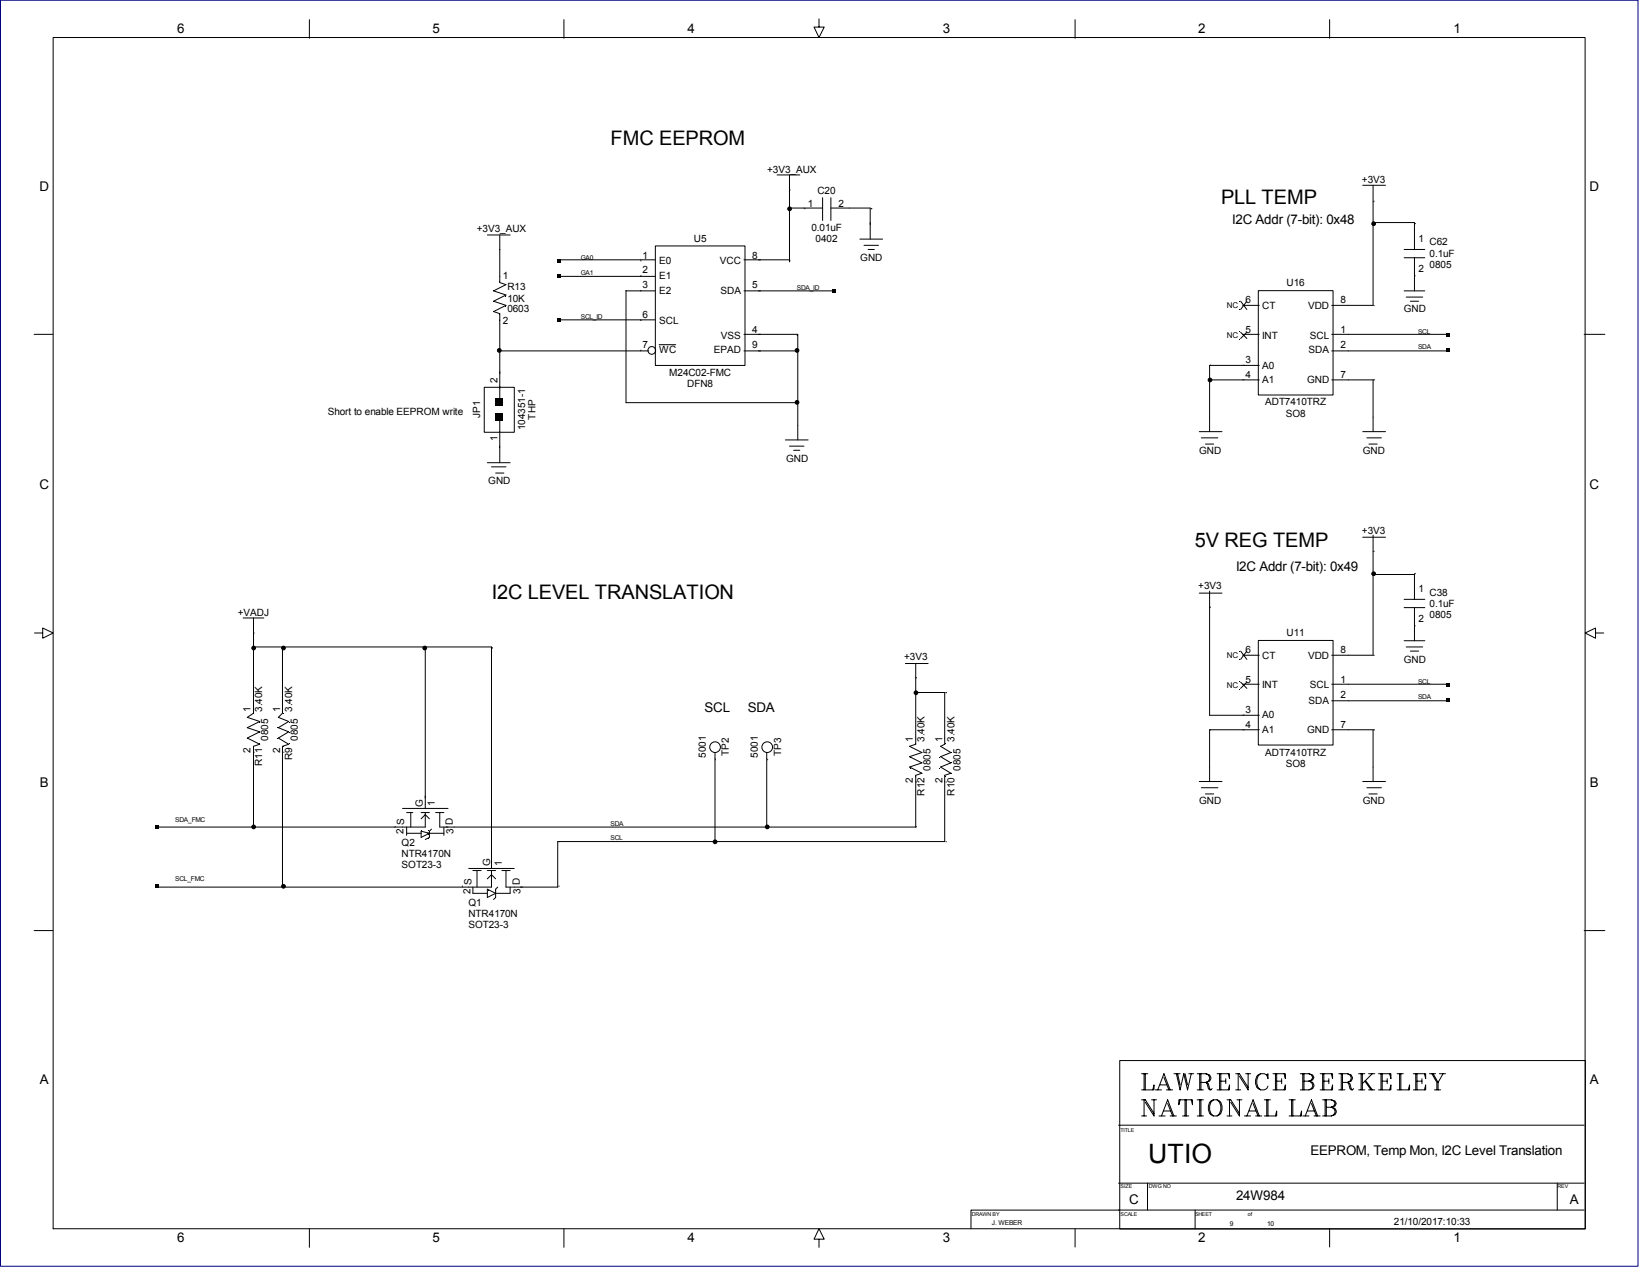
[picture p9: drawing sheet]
<svg xmlns="http://www.w3.org/2000/svg" width="279mm" height="216mm" viewBox="0 0 279 216" stroke-linecap="round" stroke-linejoin="round" font-family="sans-serif">
<path d="M.1 0h279.1v215.8h-279.1z" fill="none" stroke="#000080" stroke-width=".17"/>
<g fill="none" stroke="#000" stroke-width=".17">
<path d="M9.1 6.4h261.1v203h-261.1zM52.7 3.4v3.1M96.1 3.4v3.1M139.6 3.2v1.4h.9l-.9 1.8-.8-1.8h.8M183.3 3.4v3.1M226.7 3.4v3.1M132.5 29.8h3.8M134.6 29.8v14.8M134.6 35.5h5.6M140.2 33.7v3.9M141.6 35.5h6.7v5.2M141.6 33.7v3.9"/>
<path d="M232.3 31.6h3.9M234.1 31.6v20.4h-7.1M234.1 37.9h7v4.6M5.8 57h3.2M83.1 40h3.9M85.2 59.8h25.4M85.2 40v8.2l1.1 .3-2.2 1.1 2.2 .7-2.2 1 2.2 .7-2.2 1.1 1.1 .3v14.5M95.1 44.3h16.6M95.1 54.5h16.6M95.1 47.1h16.6M111.7 49.6h-5v19h29.3M111.7 41.9h15.3v20.4h-15.3z"/>
<path d="M112.4 58.7h2.8M126.8 57h9.2v18M126.8 59.8h9.2M126.8 49.6h15.2M126.8 44.3h7.8M146.6 40.7h3.9M147.3 41.8h2.5M148 42.5h1M211.5 51.3l1 1.4M211.5 56.6l1 1.1M211.8 57h2.9M211.8 52h2.9"/>
<path d="M212.5 51.3l-1 1.4M212.5 56.6l-1 1.1M214.5 49.5h12.7v17.8h-12.7zM227 57h19.8M227 59.8h19.8M239.4 49.6h3.5M239.4 42.5h3.5M239.4 43.9h3.5M239.7 50.6h2.8M240.4 51.3h1.4M241.1 43.9v5.7M270.1 57h3.5"/>
<path d="M82.5 66h5.2v7.7h-5.2zM83.1 78.8h3.9M83.8 79.6h2.5M85.2 71.8v7M133.9 75h3.9M134.6 76h2.5M135.3 76.7h1M204.4 73.6h3.9M204.8 74.6h2.8M205.5 75.7h1.4M206.2 64.7h8.5M214.7 62.3h-8.5v11.3"/>
<path d="M227 64.7h7.1v8.9M232.3 73.6h3.9M233 74.6h2.5M233.4 75.7h1.4M84.5 80.6h1.4M232.3 91.5h3.9M234.1 91.2v20.5h-7.1M234.1 97.9h7v4.2M5.9 107.9h1.4v-.9l1.8 .9-1.8 .9v-.9M41.5 105.3h3.5M43.2 110.2h40.6v37.8M43.2 105.3v16.2l-1 .7 2.1 .7-2.1 1.1 2.1 .7-2.1 1.1 2.1 1-1.1 .4v13.7"/>
<path d="M48.2 110.2v11.3l-.8 .7 1.8 .7-1.8 1.1 1.8 .7-1.8 1.1 1.8 1-1 .4v24M72.5 110.2v27.6M154.3 113.1h3.9M156.1 113.1v13.7l-1.1 .4 2.2 1-2.2 .7 2.2 1.1-2.2 .7 2.2 1.1-1.1 .3v8.8h-81.1v-2.4M156.1 118h4.9v8.8l-.7 .4 1.8 1-1.8 .7 1.8 1.1-1.8 .7 1.8 1.1-1.1 .3v11.3h-65.9v7.8h-8.8v-2.9M204.4 101.1h3.9M206.2 100.7v21.2h8.5M211.5 110.9l1 1.5M211.5 116.2l1 1.1M211.8 111.7h2.9M211.8 116.6h2.9M212.5 110.9l-1 1.5"/>
<path d="M212.5 116.2l-1 1.1M214.5 109.1h12.7v17.9h-12.7zM227 116.6h19.8M227 119.4h19.8M239.4 109.2h3.5M239.4 103.5h3.5M239.4 102.1h3.5M239.7 110.2h2.8M240.4 110.9h1.4M241.1 103.5v5.7M272 107.9v-.9l-1.8 .9 1.8 .9v-.9h1.4M68.6 137.8h7.8"/>
<path d="M69.3 138.5h1.1M70 138.5v2.4M71.8 138.5h1.4M71.8 139.5l.7-.7 .7 .7M72.5 138.5v2.4h-45.9M74.3 138.5h1.4M121.9 128.2v15.2M130.7 128.2v12.7M204.4 133.2h3.9M204.8 134.2h2.8M205.5 135.3h1.4M214.7 124.4h-8.5v8.8"/>
<path d="M227 124.4h7.1v8.8M232.3 133.2h3.9M233 134.2h2.5M233.4 135.3h1.4M5.8 158.6h3.2M69.3 142h2.5M69.3 140.9v1.4M71.8 141.6l1.4 .4-1.4 .7zM72.8 142h2.9M73.6 141.3l-.4 .3v1.1l-.7 .4M75.7 140.9v1.4M79.9 148h7.8"/>
<path d="M80.6 151.2v1h2.5M80.6 148.3h1.4M81.3 148.3v2.9M83.1 151.5l1.4 .7-1.4 .7zM83.1 148.3h1.4M83.1 149.8l.7-.8 .7 .8M83.8 148.3v2.9h-57.2M84.8 151.2l-.3 .3v1.4l-.4 .4M85.5 148.3h1.5M87 151.2v1h-2.5M270.1 158.6h3.5M190.7 191.7h79.4"/>
<path d="M190.9 180.7h79.4v28.7h-79.4zM194.6 185.7h2.1v-.8l-.2 .8M194.6 183h1.1M194.6 190.2h.9M194.6 187.4h.6l1.5 2.3M195 183v2.7M195 187.4v2.8M195.2 183v2.7M196.3 187.4h.8M196.7 187.4v2.8l-1.5-2.4M196.9 185.7h1.1M197.4 185.7l1-2.7 1.1 2.7"/>
<path d="M197.6 190.2h1M197.8 184.9h1M198 190.2l1.1-2.8 1 2.8M198.4 183.6l.9 2.1M198.4 189.3h1.1M198.8 185.7h1.1M199.1 188l.8 2.2M199.5 190.2h1M200.1 183h1.1M200.5 183l.7 2.7 .6-2.7 .6 2.7 .7-2.7M200.7 183l.5 1.9M201.2 187.4l-.2 .9v-.9h2.3v.9l-.2-.9"/>
<path d="M201.6 190.2h1M202 183l.4 1.9M202 187.4v2.8M202.2 187.4v2.8M202.6 183h.9M204.1 183h1.5l.6 .2 .2 .4-.2 .6-.6 .2h-.9M204.1 185.7h1M204.1 190.2h1M204.1 187.4h1M204.5 183v2.7M204.5 187.4v2.8M204.7 183v2.7"/>
<path d="M204.7 187.4v2.8M205.6 184.4l.4 .3 .2 .8 .2 .2M205.6 184.4l.2 .3 .2 .8 .2 .2h.2l.2-.2M205.6 183l.4 .2 .2 .4-.2 .6-.4 .2M206.4 187.6a1.25 1.25 0 0 1 1.5 0 1.25 1.25 0 0 1 .4 1.5 1.17 1.17 0 0 1-1.1 1.1 1.17 1.17 0 0 1-1.2-1.1v-.6l.2-.7zM206.8 187.4a1.76 1.76 0 0 0 0 2.8M207.5 185.7h2.1v-.8l-.2 .8M207.5 183h2.1v.8l-.2-.8M207.5 187.4a1.76 1.76 0 0 1 0 2.8M207.9 183v2.7M208.1 184.2h.9M208.1 183v2.7"/>
<path d="M209 183.8v.9M209.2 190.2h.8M209.2 187.4h.6l1.5 2.3M209.6 187.4v2.8M210.7 183h.6l1.5 2.3M210.7 185.7h.8M210.9 187.4h.8M211.1 183v2.7M211.3 187.4v2.8l-1.5-2.4M212.1 190.2h1.1M212.3 183h.9M212.6 190.2l1-2.8 1.1 2.8"/>
<path d="M212.8 183v2.7l-1.5-2.3M213 189.3h1M213.6 188l.9 2.2M214 190.2h1.1M214.9 183a1.76 1.76 0 0 0 0 2.7M215.5 190.2h2.1v-.9l-.2 .9M215.5 187.4h1.1M215.9 183.2l.3-.2v.8l-.3-.6a1.25 1.25 0 0 0-1.5 0 1.25 1.25 0 0 0-.4 1.5 1.17 1.17 0 0 0 .7 1 1.17 1.17 0 0 0 1.2-.2l.3-.4M215.9 187.4v2.8M216.2 187.4v2.8M217 185.7h2.1v-.8l-.2 .8M217 183h2.1v.8l-.2-.8"/>
<path d="M217.4 183v2.7M217.6 184.2h.9M217.6 183v2.7M218.5 183.8v.9M219.8 190.2h2.1v-.9l-.2 .9M219.8 187.4h1M220.2 187.4v2.8M220.4 187.4v2.8M221.7 183h1.4l.7 .2 .2 .4-.2 .4-.7 .2M222.1 183v2.7M222.1 190.2h1M222.3 184.2h.8l.7 .2 .2 .7-.2 .4-.7 .2h-1.4"/>
<path d="M222.3 183v2.7M222.5 190.2l1.1-2.8 1 2.8M222.9 189.3h1.1M223.1 184.2l.5 .2 .2 .5-.2 .6-.5 .2M223.1 183l.5 .2 .2 .4-.2 .4-.5 .2M223.6 188l.8 2.2M224 190.2h1M225 185.7h2.2v-.8l-.3 .8M225 183h2.2v.8l-.3-.8M225.5 187.4h1.4l.7 .2 .2 .4-.2 .5-.7 .2M225.5 183v2.7M225.7 184.2h.8"/>
<path d="M225.7 183v2.7M225.9 187.4v2.8M226.1 188.7h.8l.7 .2 .2 .6-.2 .4-.7 .3h-1.4M226.1 187.4v2.8M226.5 183.8v.9M226.9 188.7l.5 .2 .2 .4-.2 .6-.5 .3M226.9 187.4l.5 .2 .2 .4-.2 .5-.5 .2M228.2 183h1.5l.6 .2 .2 .4-.2 .6-.6 .2h-.8M228.2 185.7h1.1M228.6 183v2.7M228.9 183v2.7M229.7 184.4l.4 .3 .2 .8 .2 .2"/>
<path d="M229.7 184.4l.2 .3 .2 .8 .2 .2h.2l.3-.2M229.7 183l.4 .2 .2 .4-.2 .6-.4 .2M231.6 183h1.1M231.6 185.7h1.1M232 183v2.7M232.2 183v2.7M232.7 184.2l1 1.5M232.9 184.2l1 1.5M233.3 183h1.1M233.3 185.7h1.1M233.9 183l-1.7 1.7M235 185.7h2.1v-.8l-.2 .8"/>
<path d="M235 183h2.1v.8l-.2-.8M235.4 183v2.7M235.6 184.2h.9M235.6 183v2.7M236.5 183.8v.9M238.2 185.7h2.1v-.8l-.2 .8M238.2 183h1M238.6 183v2.7M238.8 183v2.7M240.9 185.7h2.1v-.8l-.2 .8M240.9 183h2.1v.8l-.2-.8M241.3 183v2.7"/>
<path d="M241.6 184.2h.8M241.6 183v2.7M242.4 183.8v.9M243.7 183h1M244.1 183l.8 1.4v1.3M244.3 183l.9 1.4M244.5 185.7h1.1M245.4 183h1M246 183l-.8 1.4v1.3M52.7 209.4v3.1M96.1 209.4v3.1M139.6 211.2h.9l-.9-1.8-.8 1.8h.8v1.4"/>
<path d="M183.3 209.4v3.1M190.7 201.6h79.4M190.7 206.2h79.4M190.9 206.2h-25.4v3.2M195.6 201.6v4.6M203.7 206.2v3.2M226.7 209.4v3.1M265.5 201.6v4.6"/>
<circle cx="134.6" cy="35.6" r=".32"/>
<circle cx="234.2" cy="38.1" r=".32"/>
<circle cx="85.1" cy="59.7" r=".32"/>
<circle cx="111.1" cy="59.7" r=".66"/>
<circle cx="135.9" cy="59.7" r=".32"/>
<circle cx="135.9" cy="68.6" r=".32"/>
<circle cx="206.3" cy="64.7" r=".32"/>
<circle cx="234.2" cy="97.8" r=".32"/>
<circle cx="43.2" cy="110.4" r=".32"/>
<circle cx="48.3" cy="110.4" r=".32"/>
<circle cx="72.4" cy="110.4" r=".32"/>
<circle cx="156.1" cy="118" r=".32"/>
<circle cx="121.9" cy="127.3" r=".91"/>
<circle cx="130.8" cy="127.3" r=".91"/>
<circle cx="43.2" cy="140.9" r=".32"/>
<circle cx="48.3" cy="151" r=".32"/>
<circle cx="121.9" cy="143.4" r=".32"/>
<circle cx="130.8" cy="140.9" r=".32"/>
</g>
<path d="M94.9 54.3h.7v.6h-.7zM94.9 46.7h.7v.6h-.7zM94.9 44.1h.7v.7h-.7zM141.9 49.2h.6v.7h-.6zM246.5 59.4h.7v.6h-.7zM246.5 56.8h.7v.7h-.7zM84.5 70.4h1.3v1.4h-1.3zM84.5 67.9h1.3v1.3h-1.3zM246.5 119h.7v.7h-.7zM246.5 116.5h.7v.6h-.7zM26.4 140.5h.7v.7h-.7zM26.4 150.7h.7v.7h-.7z" fill="#000"/>
<g fill="#000">
<circle cx="134.6" cy="35.6" r=".33"/>
<circle cx="234.2" cy="38.1" r=".33"/>
<circle cx="85.1" cy="59.7" r=".33"/>
<circle cx="135.9" cy="59.7" r=".33"/>
<circle cx="135.9" cy="68.6" r=".33"/>
<circle cx="206.3" cy="64.7" r=".33"/>
<circle cx="234.2" cy="97.8" r=".33"/>
<circle cx="43.2" cy="110.4" r=".33"/>
<circle cx="48.3" cy="110.4" r=".33"/>
<circle cx="72.4" cy="110.4" r=".33"/>
<circle cx="156.1" cy="118" r=".33"/>
<circle cx="43.2" cy="140.9" r=".33"/>
<circle cx="48.3" cy="151" r=".33"/>
<circle cx="121.9" cy="143.4" r=".33"/>
<circle cx="130.8" cy="140.9" r=".33"/>
</g>
<text font-size="4.5" x="195.7" y="198.2">UTIO</text>
<g font-size="3.4">
<text x="104.1" y="24.7">FMC EEPROM</text>
<text x="208.2" y="34.8">PLL TEMP</text>
<text x="203.7" y="93.2">5V REG TEMP</text>
<text x="83.8" y="102.1">I2C LEVEL TRANSLATION</text>
</g>
<g font-size="2.3">
<text x="30.2" y="5.6">6</text>
<text x="73.7" y="5.6">5</text>
<text x="117.2" y="5.6">4</text>
<text x="160.7" y="5.6">3</text>
<text x="204.3" y="5.6">2</text>
<text x="247.8" y="5.6">1</text>
<text x="6.7" y="32.5">D</text>
<text x="270.9" y="32.5">D</text>
<text x="210.1" y="38.2">I2C Addr (7-bit): 0x48</text>
<text x="6.7" y="83.3">C</text>
<text x="270.9" y="83.3">C</text>
<text x="210.7" y="97.2">I2C Addr (7-bit): 0x49</text>
<text x="120.1" y="121.3">SCL</text>
<text x="127.5" y="121.3">SDA</text>
<text x="6.8" y="134">B</text>
<text x="271" y="134">B</text>
<text x="6.8" y="184.8">A</text>
<text x="271" y="184.8">A</text>
<text x="223.4" y="196.8">EEPROM, Temp Mon, I2C Level Translation</text>
<text x="192.5" y="205.2">C</text>
<text x="210.7" y="204.4">24W984</text>
<text x="267.6" y="205.2">A</text>
<text x="30.2" y="211.7">6</text>
<text x="73.7" y="211.7">5</text>
<text x="117.2" y="211.7">4</text>
<text x="160.7" y="211.7">3</text>
<text x="204.3" y="211.7">2</text>
<text x="247.8" y="211.7">1</text>
</g>
<g font-size="1.7">
<text x="130.8" y="29.4">+3V3_AUX</text>
<text x="137.7" y="35.2">1</text>
<text x="139.3" y="33">C20</text>
<text x="142.9" y="35.2">2</text>
<text x="232.2" y="31.3">+3V3</text>
<text x="81.3" y="39.6">+3V3_AUX</text>
<text x="118.3" y="41.2">U5</text>
<text x="138.3" y="39.3">0.01uF</text>
<text x="139" y="41.3">0402</text>
<text x="241.8" y="41.2">1</text>
<text x="243.7" y="41.8">C62</text>
<text x="85.7" y="47.6">1</text>
<text x="109.5" y="46.6">2</text>
<text x="109.5" y="44.1">1</text>
<text x="112.4" y="45">E0</text>
<text x="112.4" y="47.6">E1</text>
<text x="122.7" y="45">VCC</text>
<text x="128.2" y="44.1">8</text>
<text x="146.7" y="44.4">GND</text>
<text x="241.8" y="46.3">2</text>
<text x="243.7" y="43.8">0.1uF</text>
<text x="243.7" y="45.7">0805</text>
<text x="86.5" y="49.5">R13</text>
<text x="86.5" y="51.4">10K</text>
<text x="86.5" y="53.2">0603</text>
<text x="109.5" y="49.1">3</text>
<text x="112.4" y="50.1">E2</text>
<text x="122.8" y="50.1">SDA</text>
<text x="128.2" y="49.1">5</text>
<text x="212.3" y="51.7">6</text>
<text x="215.2" y="52.6">CT</text>
<text x="219.3" y="48.8">U16</text>
<text x="223" y="52.6">VDD</text>
<text x="228.5" y="51.7">8</text>
<text x="239.3" y="53.2">GND</text>
<text x="85.7" y="55.1">2</text>
<text x="109.5" y="59.3">7</text>
<text x="109.5" y="54.2">6</text>
<text x="112.4" y="55.1">SCL</text>
<text x="122.9" y="57.7">VSS</text>
<text x="128.2" y="56.8">4</text>
<text x="128.2" y="59.3">9</text>
<text x="212.3" y="56.8">5</text>
<text x="215.2" y="57.7">INT</text>
<text x="223.3" y="57.7">SCL</text>
<text x="228.5" y="59.3">2</text>
<text x="228.5" y="56.8">1</text>
<text x="84.8" y="65.3" transform="rotate(-90 84.8 65.3)">2</text>
<text x="112.4" y="60.2">WC</text>
<text x="114.1" y="64">M24C02-FMC</text>
<text x="117.1" y="65.9">DFN8</text>
<text x="121.7" y="60.2">EPAD</text>
<text x="212.3" y="61.8">3</text>
<text x="212.3" y="64.3">4</text>
<text x="215.2" y="62.8">A0</text>
<text x="215.2" y="65.3">A1</text>
<text x="222.8" y="65.3">GND</text>
<text x="223.1" y="60.2">SDA</text>
<text x="228.5" y="64.3">7</text>
<text x="55.9" y="70.7">Short to enable EEPROM write</text>
<text x="81.9" y="71.2" transform="rotate(-90 81.9 71.2)">JP1</text>
<text x="91.3" y="71.5" transform="rotate(-90 91.3 71.5)">THP</text>
<text x="215.7" y="69.1">ADT7410TRZ</text>
<text x="219.2" y="71">SO8</text>
<text x="84.8" y="75.2" transform="rotate(-90 84.8 75.2)">1</text>
<text x="89.5" y="73.3" transform="rotate(-90 89.5 73.3)">104351-1</text>
<text x="204.4" y="77.4">GND</text>
<text x="232.3" y="77.4">GND</text>
<text x="83.2" y="82.5">GND</text>
<text x="134" y="78.6">GND</text>
<text x="232.2" y="91">+3V3</text>
<text x="204.3" y="100.4">+3V3</text>
<text x="241.8" y="100.9">1</text>
<text x="243.7" y="101.5">C38</text>
<text x="40.6" y="104.9">+VADJ</text>
<text x="241.8" y="106">2</text>
<text x="243.7" y="103.4">0.1uF</text>
<text x="243.7" y="105.3">0805</text>
<text x="154.1" y="112.5">+3V3</text>
<text x="212.3" y="111.3">6</text>
<text x="215.2" y="112.2">CT</text>
<text x="219.3" y="108.4">U11</text>
<text x="223" y="112.2">VDD</text>
<text x="228.5" y="111.3">8</text>
<text x="239.3" y="112.9">GND</text>
<text x="212.3" y="116.4">5</text>
<text x="215.2" y="117.3">INT</text>
<text x="223.1" y="119.9">SDA</text>
<text x="223.3" y="117.3">SCL</text>
<text x="228.5" y="118.9">2</text>
<text x="228.5" y="116.4">1</text>
<text x="42.7" y="121.3" transform="rotate(-90 42.7 121.3)">1</text>
<text x="44.7" y="121.3" transform="rotate(-90 44.7 121.3)">3.40K</text>
<text x="47.8" y="121.3" transform="rotate(-90 47.8 121.3)">1</text>
<text x="49.8" y="121.3" transform="rotate(-90 49.8 121.3)">3.40K</text>
<text x="212.3" y="121.4">3</text>
<text x="212.3" y="124">4</text>
<text x="215.2" y="122.4">A0</text>
<text x="215.2" y="125">A1</text>
<text x="222.8" y="125">GND</text>
<text x="228.5" y="124">7</text>
<text x="42.7" y="128.3" transform="rotate(-90 42.7 128.3)">2</text>
<text x="44.7" y="130.5" transform="rotate(-90 44.7 130.5)">R11</text>
<text x="45.7" y="126.2" transform="rotate(-90 45.7 126.2)">0805</text>
<text x="47.8" y="128.3" transform="rotate(-90 47.8 128.3)">2</text>
<text x="49.8" y="129.6" transform="rotate(-90 49.8 129.6)">R9</text>
<text x="50.8" y="126.2" transform="rotate(-90 50.8 126.2)">0805</text>
<text x="120.3" y="129.2" transform="rotate(-90 120.3 129.2)">5001</text>
<text x="124.3" y="128.9" transform="rotate(-90 124.3 128.9)">TP2</text>
<text x="129.2" y="129.2" transform="rotate(-90 129.2 129.2)">5001</text>
<text x="133.2" y="128.9" transform="rotate(-90 133.2 128.9)">TP3</text>
<text x="155.6" y="126.4" transform="rotate(-90 155.6 126.4)">1</text>
<text x="157.6" y="126.4" transform="rotate(-90 157.6 126.4)">3.40K</text>
<text x="158.6" y="131.3" transform="rotate(-90 158.6 131.3)">0805</text>
<text x="160.7" y="126.4" transform="rotate(-90 160.7 126.4)">1</text>
<text x="162.7" y="126.4" transform="rotate(-90 162.7 126.4)">3.40K</text>
<text x="163.7" y="131.3" transform="rotate(-90 163.7 131.3)">0805</text>
<text x="215.7" y="128.8">ADT7410TRZ</text>
<text x="219.2" y="130.7">SO8</text>
<text x="72.1" y="137.4" transform="rotate(-90 72.1 137.4)">G</text>
<text x="74.1" y="137.3" transform="rotate(-90 74.1 137.3)">1</text>
<text x="155.6" y="133.4" transform="rotate(-90 155.6 133.4)">2</text>
<text x="157.6" y="135.6" transform="rotate(-90 157.6 135.6)">R12</text>
<text x="160.7" y="133.4" transform="rotate(-90 160.7 133.4)">2</text>
<text x="162.7" y="135.6" transform="rotate(-90 162.7 135.6)">R10</text>
<text x="204.4" y="137">GND</text>
<text x="232.3" y="137">GND</text>
<text x="68.8" y="142.2" transform="rotate(-90 68.8 142.2)">2</text>
<text x="68.9" y="140.6" transform="rotate(-90 68.9 140.6)">S</text>
<text x="77.3" y="142.2" transform="rotate(-90 77.3 142.2)">3 D</text>
<text x="68.5" y="146">NTR4170N</text>
<text x="68.5" y="147.9">SOT23-3</text>
<text x="68.5" y="144.1">Q2</text>
<text x="83.5" y="147.6" transform="rotate(-90 83.5 147.6)">G</text>
<text x="85.6" y="147.5" transform="rotate(-90 85.6 147.5)">1</text>
<text x="79.8" y="154.3">Q1</text>
<text x="80.2" y="152.3" transform="rotate(-90 80.2 152.3)">2</text>
<text x="80.4" y="150.8" transform="rotate(-90 80.4 150.8)">S</text>
<text x="88.7" y="152.3" transform="rotate(-90 88.7 152.3)">3 D</text>
<text x="79.8" y="156.2">NTR4170N</text>
<text x="79.8" y="158.1">SOT23-3</text>
<text x="237.6" y="208.7">21/10/2017:10:33</text>
</g>
<g font-size="1.4">
<text x="209.1" y="52.5">NC</text>
<text x="209.1" y="57.6">NC</text>
<text x="209.1" y="112.1">NC</text>
<text x="209.1" y="117.2">NC</text>
</g>
<g font-size="1.1">
<text x="99" y="46.8">GA1</text>
<text x="99" y="44.3">GA0</text>
<text x="135.8" y="49.3">SDA_ID</text>
<text x="99" y="54.4">SCL_ID</text>
<text x="241.7" y="59.5">SDA</text>
<text x="241.7" y="57">SCL</text>
<text x="241.7" y="119.1">SDA</text>
<text x="241.7" y="116.6">SCL</text>
<text x="29.9" y="140">SDA_FMC</text>
<text x="104.1" y="140.7">SDA</text>
<text x="104.1" y="143.2">SCL</text>
<text x="29.9" y="150.2">SCL_FMC</text>
<text x="169.1" y="208.7">J. WEBER</text>
<text x="209.7" y="208.9">9</text>
<text x="216" y="208.9">10</text>
</g>
<g font-size=".9">
<text x="191" y="192.8">TITLE</text>
<text x="191" y="202.4">SIZE</text>
<text x="195.8" y="202.4">DWG NO</text>
<text x="265.5" y="202.4">REV</text>
<text x="165.7" y="207.1">DRAWN BY</text>
<text x="191" y="207.1">SCALE</text>
<text x="203.7" y="207.1">SHEET</text>
<text x="212.7" y="207.3">of</text>
</g>
</svg>
